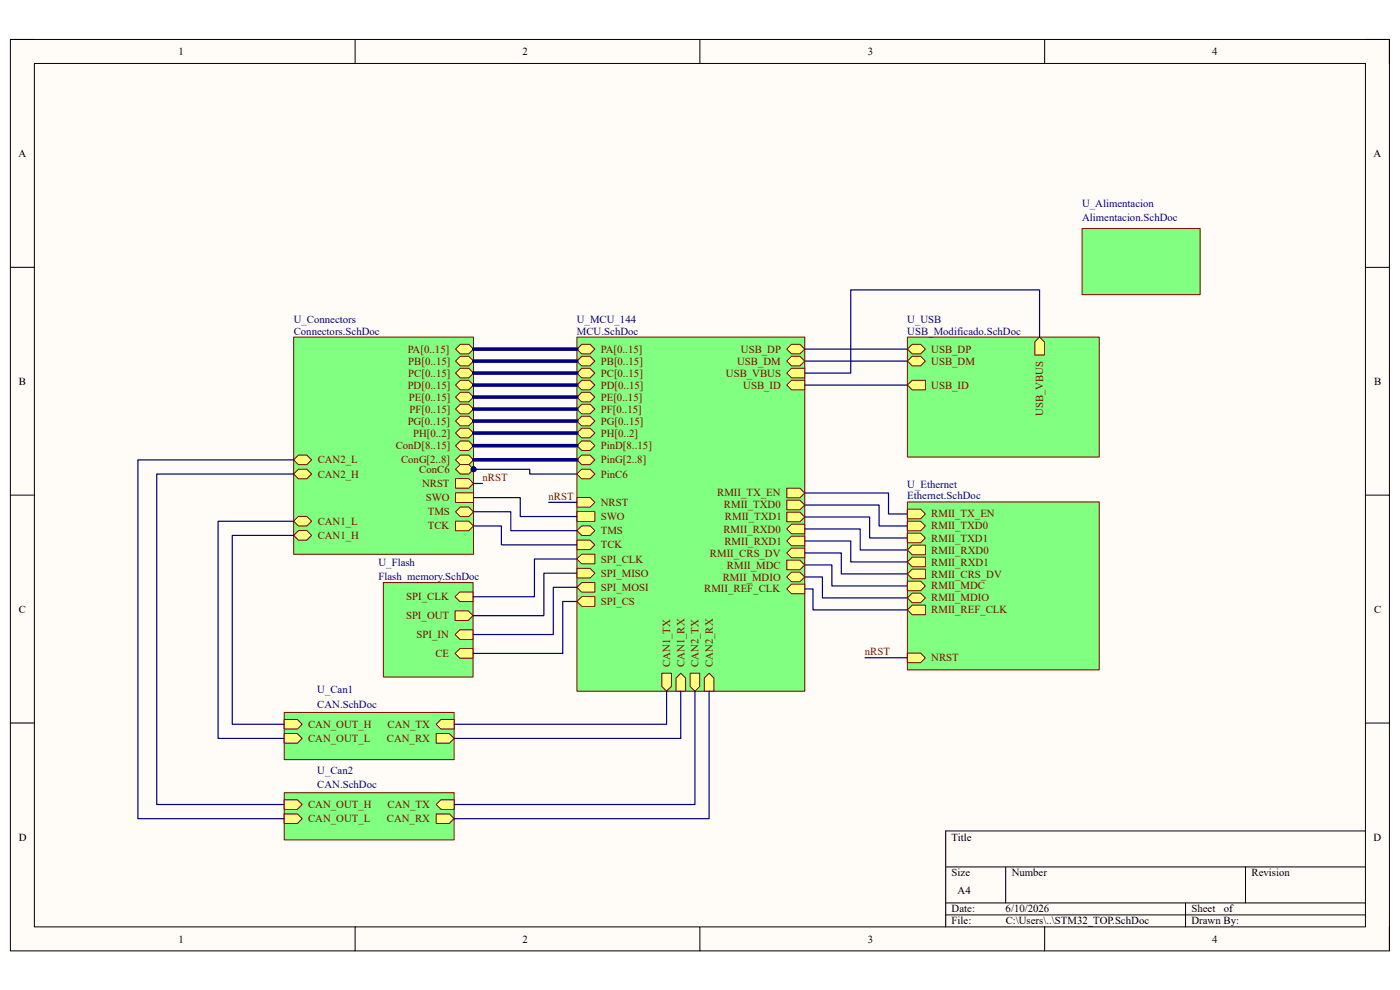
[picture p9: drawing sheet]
<svg xmlns="http://www.w3.org/2000/svg" width="297mm" height="210mm" viewBox="0 0 297 210" stroke-linecap="round" stroke-linejoin="round" font-family="sans-serif">
<path d="M2.2 8.4h292.6v193.3h-292.6z" fill-rule="evenodd" fill="#fffcf8"/>
<path d="M2.2 8.4h292.6v193.3h-292.6z" fill="none" stroke="#000" stroke-width=".21"/>
<path d="M7.3 13.5h282.4v183.1h-282.4z" fill-rule="evenodd" fill="#fffcf8"/>
<g fill="none" stroke="#000" stroke-width=".21">
<path d="M2.2 8.4h5.1M7.3 13.5h282.4v183.1h-282.4zM75.3 8.4v5.1M148.5 8.4v5.1M221.6 8.4v5.1M289.7 8.4h5.1v5.1M2.2 56.7h5.1M289.7 56.7h5.1M2.2 105h5.1M289.7 105.1h5.1M2.2 153.4h5.1M289.7 153.4h5.1"/>
<path d="M289.7 176.3h-89.1v20.3M75.3 196.6v5.1M148.5 196.6v5.1M200.6 183.9h89.1M200.6 191.5h89.1M200.6 194.1h89.1M213.4 183.9v7.6M221.6 196.6v5.1M251.5 191.5v5.1M264.2 183.9v7.6M294.8 196.6v5.1"/>
</g>
<path d="M122.4 71.5h48.3v75.1h-48.3z" fill-rule="evenodd" fill="#80ff80"/>
<path d="M122.4 71.5h48.3v75.1h-48.3z" fill="none" stroke="#800000" stroke-width=".21"/>
<path d="M122.4 74.1l1-1.1h1.8l1 1.1-1 1h-1.8z" fill-rule="evenodd" fill="#ffff80"/>
<path d="M122.4 74.1l1-1.1h1.8l1 1.1-1 1h-1.8z" fill="none" stroke="#800000" stroke-width=".21"/>
<path d="M122.4 76.6l1-1h1.8l1 1-1 1h-1.8z" fill-rule="evenodd" fill="#ffff80"/>
<path d="M122.4 76.6l1-1h1.8l1 1-1 1h-1.8z" fill="none" stroke="#800000" stroke-width=".21"/>
<path d="M122.4 79.1l1-1h1.8l1 1-1 1.1h-1.8z" fill-rule="evenodd" fill="#ffff80"/>
<path d="M122.4 79.1l1-1h1.8l1 1-1 1.1h-1.8z" fill="none" stroke="#800000" stroke-width=".21"/>
<path d="M122.4 81.7l1-1h1.8l1 1-1 1h-1.8z" fill-rule="evenodd" fill="#ffff80"/>
<path d="M122.4 81.7l1-1h1.8l1 1-1 1h-1.8z" fill="none" stroke="#800000" stroke-width=".21"/>
<path d="M122.4 84.2l1-1h1.8l1 1-1 1h-1.8z" fill-rule="evenodd" fill="#ffff80"/>
<path d="M122.4 84.2l1-1h1.8l1 1-1 1h-1.8z" fill="none" stroke="#800000" stroke-width=".21"/>
<path d="M122.4 86.8l1-1h1.8l1 1-1 1h-1.8z" fill-rule="evenodd" fill="#ffff80"/>
<path d="M122.4 86.8l1-1h1.8l1 1-1 1h-1.8z" fill="none" stroke="#800000" stroke-width=".21"/>
<path d="M122.4 89.3l1-1h1.8l1 1-1 1h-1.8z" fill-rule="evenodd" fill="#ffff80"/>
<path d="M122.4 89.3l1-1h1.8l1 1-1 1h-1.8z" fill="none" stroke="#800000" stroke-width=".21"/>
<path d="M122.4 91.9l1-1.1h1.8l1 1.1-1 1h-1.8z" fill-rule="evenodd" fill="#ffff80"/>
<path d="M122.4 91.9l1-1.1h1.8l1 1.1-1 1h-1.8z" fill="none" stroke="#800000" stroke-width=".21"/>
<path d="M166.9 76.6l1-1h1.8l1 1-1 1h-1.8z" fill-rule="evenodd" fill="#ffff80"/>
<path d="M166.9 76.6l1-1h1.8l1 1-1 1h-1.8z" fill="none" stroke="#800000" stroke-width=".21"/>
<path d="M166.9 74.1l1-1.1h1.8l1 1.1-1 1h-1.8z" fill-rule="evenodd" fill="#ffff80"/>
<path d="M166.9 74.1l1-1.1h1.8l1 1.1-1 1h-1.8z" fill="none" stroke="#800000" stroke-width=".21"/>
<path d="M166.9 81.7l1-1h2.8v2h-2.8z" fill-rule="evenodd" fill="#ffff80"/>
<path d="M166.9 81.7l1-1h2.8v2h-2.8z" fill="none" stroke="#800000" stroke-width=".21"/>
<path d="M166.9 79.1l1-1h2.8v2.1h-2.8z" fill-rule="evenodd" fill="#ffff80"/>
<path d="M166.9 79.1l1-1h2.8v2.1h-2.8z" fill="none" stroke="#800000" stroke-width=".21"/>
<path d="M166.9 106.1h2.8l1 1-1 1h-2.8z" fill-rule="evenodd" fill="#ffff80"/>
<path d="M166.9 106.1h2.8l1 1-1 1h-2.8z" fill="none" stroke="#800000" stroke-width=".21"/>
<path d="M166.9 103.6h2.8l1 1-1 1h-2.8z" fill-rule="evenodd" fill="#ffff80"/>
<path d="M166.9 103.6h2.8l1 1-1 1h-2.8z" fill="none" stroke="#800000" stroke-width=".21"/>
<path d="M166.9 112.2l1-1h2.8v2h-2.8z" fill-rule="evenodd" fill="#ffff80"/>
<path d="M166.9 112.2l1-1h2.8v2h-2.8z" fill="none" stroke="#800000" stroke-width=".21"/>
<path d="M166.9 124.9l1-1h2.8v2.1h-2.8z" fill-rule="evenodd" fill="#ffff80"/>
<path d="M166.9 124.9l1-1h2.8v2.1h-2.8z" fill="none" stroke="#800000" stroke-width=".21"/>
<path d="M166.9 117.3l1-1h2.8v2h-2.8z" fill-rule="evenodd" fill="#ffff80"/>
<path d="M166.9 117.3l1-1h2.8v2h-2.8z" fill="none" stroke="#800000" stroke-width=".21"/>
<path d="M166.9 118.8h2.8l1 1-1 1.1h-2.8z" fill-rule="evenodd" fill="#ffff80"/>
<path d="M166.9 118.8h2.8l1 1-1 1.1h-2.8z" fill="none" stroke="#800000" stroke-width=".21"/>
<path d="M166.9 122.4l1-1h1.8l1 1-1 1h-1.8z" fill-rule="evenodd" fill="#ffff80"/>
<path d="M166.9 122.4l1-1h1.8l1 1-1 1h-1.8z" fill="none" stroke="#800000" stroke-width=".21"/>
<path d="M166.9 108.7h2.8l1 1-1 1h-2.8z" fill-rule="evenodd" fill="#ffff80"/>
<path d="M166.9 108.7h2.8l1 1-1 1h-2.8z" fill="none" stroke="#800000" stroke-width=".21"/>
<path d="M166.9 114.8l1-1.1h2.8v2.1h-2.8z" fill-rule="evenodd" fill="#ffff80"/>
<path d="M166.9 114.8l1-1.1h2.8v2.1h-2.8z" fill="none" stroke="#800000" stroke-width=".21"/>
<path d="M122.4 120.6h2.8l1 1-1 1h-2.8z" fill-rule="evenodd" fill="#ffff80"/>
<path d="M122.4 120.6h2.8l1 1-1 1h-2.8z" fill="none" stroke="#800000" stroke-width=".21"/>
<path d="M122.4 124.6l1-1h2.8v2h-2.8z" fill-rule="evenodd" fill="#ffff80"/>
<path d="M122.4 124.6l1-1h2.8v2h-2.8z" fill="none" stroke="#800000" stroke-width=".21"/>
<path d="M122.4 127.6l1-1h2.8v2h-2.8z" fill-rule="evenodd" fill="#ffff80"/>
<path d="M122.4 127.6l1-1h2.8v2h-2.8z" fill="none" stroke="#800000" stroke-width=".21"/>
<path d="M122.4 118.6l1-1h2.8v2h-2.8z" fill-rule="evenodd" fill="#ffff80"/>
<path d="M122.4 118.6l1-1h2.8v2h-2.8z" fill="none" stroke="#800000" stroke-width=".21"/>
<path d="M140.4 142.8h2v2.8l-1 1-1-1z" fill-rule="evenodd" fill="#ffff80"/>
<path d="M140.4 142.8h2v2.8l-1 1-1-1z" fill="none" stroke="#800000" stroke-width=".21"/>
<path d="M144.4 142.8l1 1v2.8h-2v-2.8z" fill-rule="evenodd" fill="#ffff80"/>
<path d="M144.4 142.8l1 1v2.8h-2v-2.8z" fill="none" stroke="#800000" stroke-width=".21"/>
<path d="M146.4 142.8h2v2.8l-1 1-1-1z" fill-rule="evenodd" fill="#ffff80"/>
<path d="M146.4 142.8h2v2.8l-1 1-1-1z" fill="none" stroke="#800000" stroke-width=".21"/>
<path d="M150.4 142.8l1.1 1v2.8h-2.1v-2.8z" fill-rule="evenodd" fill="#ffff80"/>
<path d="M150.4 142.8l1.1 1v2.8h-2.1v-2.8z" fill="none" stroke="#800000" stroke-width=".21"/>
<path d="M122.4 94.5l1-1h1.8l1 1-1 1.1h-1.8z" fill-rule="evenodd" fill="#ffff80"/>
<path d="M122.4 94.5l1-1h1.8l1 1-1 1.1h-1.8z" fill="none" stroke="#800000" stroke-width=".21"/>
<path d="M122.4 97.6l1-1.1h1.8l1 1.1-1 1h-1.8z" fill-rule="evenodd" fill="#ffff80"/>
<path d="M122.4 97.6l1-1.1h1.8l1 1.1-1 1h-1.8z" fill="none" stroke="#800000" stroke-width=".21"/>
<path d="M122.4 114.6h2.8l1 1-1 1h-2.8z" fill-rule="evenodd" fill="#ffff80"/>
<path d="M122.4 114.6h2.8l1 1-1 1h-2.8z" fill="none" stroke="#800000" stroke-width=".21"/>
<path d="M122.4 112.6l1-1h1.8l1 1-1 1h-1.8z" fill-rule="evenodd" fill="#ffff80"/>
<path d="M122.4 112.6l1-1h1.8l1 1-1 1h-1.8z" fill="none" stroke="#800000" stroke-width=".21"/>
<path d="M122.4 108.6h3.8v2h-3.8z" fill-rule="evenodd" fill="#ffff80"/>
<path d="M122.4 108.6h3.8v2h-3.8z" fill="none" stroke="#800000" stroke-width=".21"/>
<path d="M122.4 105.5h2.8l1 1.1-1 1h-2.8z" fill-rule="evenodd" fill="#ffff80"/>
<path d="M122.4 105.5h2.8l1 1.1-1 1h-2.8z" fill="none" stroke="#800000" stroke-width=".21"/>
<path d="M122.4 100.6l1-1.1h1.8l1 1.1-1 1h-1.8z" fill-rule="evenodd" fill="#ffff80"/>
<path d="M122.4 100.6l1-1.1h1.8l1 1.1-1 1h-1.8z" fill="none" stroke="#800000" stroke-width=".21"/>
<path d="M192.5 106.5h40.7v35.6h-40.7z" fill-rule="evenodd" fill="#80ff80"/>
<path d="M192.5 106.5h40.7v35.6h-40.7z" fill="none" stroke="#800000" stroke-width=".21"/>
<path d="M192.5 110.6h2.8l1 1-1 1h-2.8z" fill-rule="evenodd" fill="#ffff80"/>
<path d="M192.5 110.6h2.8l1 1-1 1h-2.8z" fill="none" stroke="#800000" stroke-width=".21"/>
<path d="M192.5 108h2.8l1 1-1 1.1h-2.8z" fill-rule="evenodd" fill="#ffff80"/>
<path d="M192.5 108h2.8l1 1-1 1.1h-2.8z" fill="none" stroke="#800000" stroke-width=".21"/>
<path d="M192.5 116.7l1-1.1h2.8v2.1h-2.8z" fill-rule="evenodd" fill="#ffff80"/>
<path d="M192.5 116.7l1-1.1h2.8v2.1h-2.8z" fill="none" stroke="#800000" stroke-width=".21"/>
<path d="M192.5 129.4l1-1h2.8v2h-2.8z" fill-rule="evenodd" fill="#ffff80"/>
<path d="M192.5 129.4l1-1h2.8v2h-2.8z" fill="none" stroke="#800000" stroke-width=".21"/>
<path d="M192.5 121.8l1-1.1h2.8v2.1h-2.8z" fill-rule="evenodd" fill="#ffff80"/>
<path d="M192.5 121.8l1-1.1h2.8v2.1h-2.8z" fill="none" stroke="#800000" stroke-width=".21"/>
<path d="M192.5 123.3h2.8l1 1-1 1h-2.8z" fill-rule="evenodd" fill="#ffff80"/>
<path d="M192.5 123.3h2.8l1 1-1 1h-2.8z" fill="none" stroke="#800000" stroke-width=".21"/>
<path d="M192.5 126.8l1-1h1.8l1 1-1 1.1h-1.8z" fill-rule="evenodd" fill="#ffff80"/>
<path d="M192.5 126.8l1-1h1.8l1 1-1 1.1h-1.8z" fill="none" stroke="#800000" stroke-width=".21"/>
<path d="M192.5 138.5h2.8l1 1.1-1 1h-2.8z" fill-rule="evenodd" fill="#ffff80"/>
<path d="M192.5 138.5h2.8l1 1.1-1 1h-2.8z" fill="none" stroke="#800000" stroke-width=".21"/>
<path d="M192.5 113.1h2.8l1 1-1 1h-2.8z" fill-rule="evenodd" fill="#ffff80"/>
<path d="M192.5 113.1h2.8l1 1-1 1h-2.8z" fill="none" stroke="#800000" stroke-width=".21"/>
<path d="M192.5 119.2l1-1h2.8v2h-2.8z" fill-rule="evenodd" fill="#ffff80"/>
<path d="M192.5 119.2l1-1h2.8v2h-2.8z" fill="none" stroke="#800000" stroke-width=".21"/>
<path d="M62.3 71.5h38.2v46.1h-38.2z" fill-rule="evenodd" fill="#80ff80"/>
<path d="M62.3 71.5h38.2v46.1h-38.2z" fill="none" stroke="#800000" stroke-width=".21"/>
<circle cx="100.5" cy="99.6" r=".51" fill="#000080"/>
<circle cx="100.5" cy="99.6" r=".51" fill="none" stroke="#000080" stroke-width=".21"/>
<path d="M96.6 74.1l1.1-1.1h1.7l1.1 1.1-1.1 1h-1.7z" fill-rule="evenodd" fill="#ffff80"/>
<path d="M96.6 74.1l1.1-1.1h1.7l1.1 1.1-1.1 1h-1.7z" fill="none" stroke="#800000" stroke-width=".21"/>
<path d="M97.7 75.6h1.7l1.1 1-1.1 1h-1.7l-1.1-1z" fill-rule="evenodd" fill="#ffff80"/>
<path d="M97.7 75.6h1.7l1.1 1-1.1 1h-1.7l-1.1-1z" fill="none" stroke="#800000" stroke-width=".21"/>
<path d="M96.6 79.1l1.1-1h1.7l1.1 1-1.1 1.1h-1.7z" fill-rule="evenodd" fill="#ffff80"/>
<path d="M96.6 79.1l1.1-1h1.7l1.1 1-1.1 1.1h-1.7z" fill="none" stroke="#800000" stroke-width=".21"/>
<path d="M96.6 81.7l1.1-1h1.7l1.1 1-1.1 1h-1.7z" fill-rule="evenodd" fill="#ffff80"/>
<path d="M96.6 81.7l1.1-1h1.7l1.1 1-1.1 1h-1.7z" fill="none" stroke="#800000" stroke-width=".21"/>
<path d="M96.6 84.2l1.1-1h1.7l1.1 1-1.1 1h-1.7z" fill-rule="evenodd" fill="#ffff80"/>
<path d="M96.6 84.2l1.1-1h1.7l1.1 1-1.1 1h-1.7z" fill="none" stroke="#800000" stroke-width=".21"/>
<path d="M97.7 85.8h1.7l1.1 1-1.1 1h-1.7l-1.1-1z" fill-rule="evenodd" fill="#ffff80"/>
<path d="M97.7 85.8h1.7l1.1 1-1.1 1h-1.7l-1.1-1z" fill="none" stroke="#800000" stroke-width=".21"/>
<path d="M96.6 89.3l1.1-1h1.7l1.1 1-1.1 1h-1.7z" fill-rule="evenodd" fill="#ffff80"/>
<path d="M96.6 89.3l1.1-1h1.7l1.1 1-1.1 1h-1.7z" fill="none" stroke="#800000" stroke-width=".21"/>
<path d="M97.7 90.8h1.7l1.1 1.1-1.1 1h-1.7l-1.1-1z" fill-rule="evenodd" fill="#ffff80"/>
<path d="M97.7 90.8h1.7l1.1 1.1-1.1 1h-1.7l-1.1-1z" fill="none" stroke="#800000" stroke-width=".21"/>
<path d="M62.3 100.6l1-1.1h1.8l1 1.1-1 1h-1.8z" fill-rule="evenodd" fill="#ffff80"/>
<path d="M62.3 100.6l1-1.1h1.8l1 1.1-1 1h-1.8z" fill="none" stroke="#800000" stroke-width=".21"/>
<path d="M63.3 96.5h1.8l1 1.1-1 1h-1.8l-1-1z" fill-rule="evenodd" fill="#ffff80"/>
<path d="M63.3 96.5h1.8l1 1.1-1 1h-1.8l-1-1z" fill="none" stroke="#800000" stroke-width=".21"/>
<path d="M63.3 112.6h1.8l1 1-1 1h-1.8l-1-1z" fill-rule="evenodd" fill="#ffff80"/>
<path d="M63.3 112.6h1.8l1 1-1 1h-1.8l-1-1z" fill="none" stroke="#800000" stroke-width=".21"/>
<path d="M63.3 109.6h1.8l1 1-1 1h-1.8l-1-1z" fill-rule="evenodd" fill="#ffff80"/>
<path d="M63.3 109.6h1.8l1 1-1 1h-1.8l-1-1z" fill="none" stroke="#800000" stroke-width=".21"/>
<path d="M96.6 94.5l1.1-1h1.7l1.1 1-1.1 1.1h-1.7z" fill-rule="evenodd" fill="#ffff80"/>
<path d="M96.6 94.5l1.1-1h1.7l1.1 1-1.1 1.1h-1.7z" fill="none" stroke="#800000" stroke-width=".21"/>
<path d="M97.7 96.5h1.7l1.1 1.1-1.1 1h-1.7l-1.1-1z" fill-rule="evenodd" fill="#ffff80"/>
<path d="M97.7 96.5h1.7l1.1 1.1-1.1 1h-1.7l-1.1-1z" fill="none" stroke="#800000" stroke-width=".21"/>
<path d="M96.6 110.6h2.8l1.1 1-1.1 1h-2.8z" fill-rule="evenodd" fill="#ffff80"/>
<path d="M96.6 110.6h2.8l1.1 1-1.1 1h-2.8z" fill="none" stroke="#800000" stroke-width=".21"/>
<path d="M96.6 108.6l1.1-1h1.7l1.1 1-1.1 1h-1.7z" fill-rule="evenodd" fill="#ffff80"/>
<path d="M96.6 108.6l1.1-1h1.7l1.1 1-1.1 1h-1.7z" fill="none" stroke="#800000" stroke-width=".21"/>
<path d="M96.6 104.5h3.9v2.1h-3.9z" fill-rule="evenodd" fill="#ffff80"/>
<path d="M96.6 104.5h3.9v2.1h-3.9z" fill="none" stroke="#800000" stroke-width=".21"/>
<path d="M96.6 101.5h2.8l1.1 1.1-1.1 1h-2.8z" fill-rule="evenodd" fill="#ffff80"/>
<path d="M96.6 101.5h2.8l1.1 1.1-1.1 1h-2.8z" fill="none" stroke="#800000" stroke-width=".21"/>
<path d="M97.7 98.5h1.7l1.1 1.1-1.1 1h-1.7l-1.1-1z" fill-rule="evenodd" fill="#ffff80"/>
<path d="M97.7 98.5h1.7l1.1 1.1-1.1 1h-1.7l-1.1-1z" fill="none" stroke="#800000" stroke-width=".21"/>
<circle cx="100.5" cy="99.6" r=".51" fill="#000080"/>
<circle cx="100.5" cy="99.6" r=".51" fill="none" stroke="#000080" stroke-width=".21"/>
<path d="M192.5 71.5h40.7v25.5h-40.7z" fill-rule="evenodd" fill="#80ff80"/>
<path d="M192.5 71.5h40.7v25.5h-40.7z" fill="none" stroke="#800000" stroke-width=".21"/>
<path d="M192.5 76.6l1-1h1.8l1 1-1 1h-1.8z" fill-rule="evenodd" fill="#ffff80"/>
<path d="M192.5 76.6l1-1h1.8l1 1-1 1h-1.8z" fill="none" stroke="#800000" stroke-width=".21"/>
<path d="M192.5 74.1l1-1.1h1.8l1 1.1-1 1h-1.8z" fill-rule="evenodd" fill="#ffff80"/>
<path d="M192.5 74.1l1-1.1h1.8l1 1.1-1 1h-1.8z" fill="none" stroke="#800000" stroke-width=".21"/>
<path d="M192.5 81.7l1-1h2.8v2h-2.8z" fill-rule="evenodd" fill="#ffff80"/>
<path d="M192.5 81.7l1-1h2.8v2h-2.8z" fill="none" stroke="#800000" stroke-width=".21"/>
<path d="M219.5 72.5l1-1 1.1 1v2.8h-2.1z" fill-rule="evenodd" fill="#ffff80"/>
<path d="M219.5 72.5l1-1 1.1 1v2.8h-2.1z" fill="none" stroke="#800000" stroke-width=".21"/>
<path d="M81.3 123.6h19.1v20h-19.1z" fill-rule="evenodd" fill="#80ff80"/>
<path d="M81.3 123.6h19.1v20h-19.1z" fill="none" stroke="#800000" stroke-width=".21"/>
<path d="M97.6 125.6h2.8v2h-2.8l-1.1-1z" fill-rule="evenodd" fill="#ffff80"/>
<path d="M97.6 125.6h2.8v2h-2.8l-1.1-1z" fill="none" stroke="#800000" stroke-width=".21"/>
<path d="M96.5 129.6h2.8l1.1 1-1.1 1h-2.8z" fill-rule="evenodd" fill="#ffff80"/>
<path d="M96.5 129.6h2.8l1.1 1-1.1 1h-2.8z" fill="none" stroke="#800000" stroke-width=".21"/>
<path d="M97.6 133.6h2.8v2h-2.8l-1.1-1z" fill-rule="evenodd" fill="#ffff80"/>
<path d="M97.6 133.6h2.8v2h-2.8l-1.1-1z" fill="none" stroke="#800000" stroke-width=".21"/>
<path d="M97.6 137.6h2.8v2h-2.8l-1.1-1z" fill-rule="evenodd" fill="#ffff80"/>
<path d="M97.6 137.6h2.8v2h-2.8l-1.1-1z" fill="none" stroke="#800000" stroke-width=".21"/>
<path d="M229.6 48.5h25v14h-25z" fill-rule="evenodd" fill="#80ff80"/>
<path d="M229.6 48.5h25v14h-25z" fill="none" stroke="#800000" stroke-width=".21"/>
<path d="M60.3 151.1h36.1v10.1h-36.1z" fill-rule="evenodd" fill="#80ff80"/>
<path d="M60.3 151.1h36.1v10.1h-36.1z" fill="none" stroke="#800000" stroke-width=".21"/>
<path d="M60.3 152.6h2.8l1 1-1 1.1h-2.8z" fill-rule="evenodd" fill="#ffff80"/>
<path d="M60.3 152.6h2.8l1 1-1 1.1h-2.8z" fill="none" stroke="#800000" stroke-width=".21"/>
<path d="M60.3 155.6h2.8l1 1-1 1.1h-2.8z" fill-rule="evenodd" fill="#ffff80"/>
<path d="M60.3 155.6h2.8l1 1-1 1.1h-2.8z" fill="none" stroke="#800000" stroke-width=".21"/>
<path d="M92.5 155.6h2.8l1.1 1-1.1 1.1h-2.8z" fill-rule="evenodd" fill="#ffff80"/>
<path d="M92.5 155.6h2.8l1.1 1-1.1 1.1h-2.8z" fill="none" stroke="#800000" stroke-width=".21"/>
<path d="M93.6 152.6h2.8v2.1h-2.8l-1.1-1.1z" fill-rule="evenodd" fill="#ffff80"/>
<path d="M93.6 152.6h2.8v2.1h-2.8l-1.1-1.1z" fill="none" stroke="#800000" stroke-width=".21"/>
<path d="M60.3 168.2h36.1v10h-36.1z" fill-rule="evenodd" fill="#80ff80"/>
<path d="M60.3 168.2h36.1v10h-36.1z" fill="none" stroke="#800000" stroke-width=".21"/>
<path d="M60.3 169.7h2.8l1 1-1 1h-2.8z" fill-rule="evenodd" fill="#ffff80"/>
<path d="M60.3 169.7h2.8l1 1-1 1h-2.8z" fill="none" stroke="#800000" stroke-width=".21"/>
<path d="M60.3 172.7h2.8l1 1-1 1h-2.8z" fill-rule="evenodd" fill="#ffff80"/>
<path d="M60.3 172.7h2.8l1 1-1 1h-2.8z" fill="none" stroke="#800000" stroke-width=".21"/>
<path d="M92.5 172.7h2.8l1.1 1-1.1 1h-2.8z" fill-rule="evenodd" fill="#ffff80"/>
<path d="M92.5 172.7h2.8l1.1 1-1.1 1h-2.8z" fill="none" stroke="#800000" stroke-width=".21"/>
<path d="M92.5 170.7l1.1-1h2.8v2h-2.8z" fill-rule="evenodd" fill="#ffff80"/>
<path d="M92.5 170.7l1.1-1h2.8v2h-2.8z" fill="none" stroke="#800000" stroke-width=".21"/>
<g fill="none" stroke="#000080" stroke-width=".25">
<path d="M170.7 74.1h21.8M170.7 76.6h21.8M220.5 71.5v-10h-40v17.6h-9.8M62.3 97.6h-33v76.1h31M100.4 99.6h12v1h10M170.7 81.7h21.8M62.3 113.6h-13v40h11M62.3 100.6h-29v70.1h27M62.3 110.6h-16v46h14M100.5 105.6h9.9v4h12M100.5 111.6h5.9v4h16M100.5 108.6h7.9v4h14"/>
<path d="M100.5 102.6h1.9M116.4 106.6h6M122.4 118.6h-9v8h-13M170.7 104.6h17.8v4.4h4M170.7 107.1h15.8v4.5h6M170.7 109.7h13.8v4.4h8M170.7 112.2h11.8v4.5h10M170.7 114.8h9.8v4.4h12M170.7 117.3h7.8v4.5h14M170.7 119.8h5.8v4.5h16M122.4 121.6h-7v9h-15M122.4 124.6h-5v10h-17"/>
<path d="M122.4 127.6h-3v11h-19M170.7 122.4h3.8v4.4h18M170.7 124.9h1.8v4.5h20M183.5 139.5l9 .1M141.4 146.6v7h-45M144.4 146.6v10h-48M147.4 146.6v24.1h-51M150.4 146.6v27.1h-54"/>
</g>
<path d="M100.5 74.1h21.9M100.5 76.6h21.9M100.5 79.1h21.9M100.5 81.7h21.9M100.5 84.2h21.9M100.5 86.8h21.9M100.5 89.3h21.9M100.5 91.9h21.9M100.5 94.5h21.9M100.5 97.6h21.9" fill="none" stroke="#000080" stroke-width=".76"/>
<circle cx="100.5" cy="99.6" r=".51" fill="#000080"/>
<circle cx="100.5" cy="99.6" r=".51" fill="none" stroke="#000080" stroke-width=".21"/>
<g font-size="2.3">
<text x="37.9" y="11.7">1</text>
<text x="110.9" y="11.7">2</text>
<text x="184.1" y="11.7">3</text>
<text x="257.1" y="11.7">4</text>
<text x="3.9" y="33.3">A</text>
<text x="291.4" y="33.3">A</text>
<text x="4" y="81.6">B</text>
<text x="291.5" y="81.6">B</text>
<text x="4" y="130">C</text>
<text x="291.5" y="130">C</text>
<text x="4" y="178.3">D</text>
<text x="201.9" y="178.3">Title</text>
<text x="291.4" y="178.3">D</text>
<text x="201.9" y="185.9">Size</text>
<text x="214.6" y="185.9">Number</text>
<text x="265.5" y="185.9">Revision</text>
<text x="203.2" y="189.7">A4</text>
<text x="201.9" y="193.5">Date:</text>
<text x="201.9" y="196.1">File:</text>
<text x="213.3" y="193.5">6/10/2026</text>
<text x="213.4" y="196.1">C:\Users\..\STM32_TOP.SchDoc</text>
<text x="252.8" y="193.5">Sheet</text>
<text x="252.8" y="196.1">Drawn By:</text>
<text x="259.6" y="193.5">of</text>
<text x="37.9" y="199.9">1</text>
<text x="110.9" y="199.9">2</text>
<text x="184.1" y="199.9">3</text>
<text x="257.1" y="199.9">4</text>
</g>
<g font-size="2.3" fill="#000080">
<text x="229.6" y="43.9">U_Alimentacion</text>
<text x="229.6" y="46.9">Alimentacion.SchDoc</text>
<text x="62.3" y="68.5">U_Connectors</text>
<text x="62.3" y="71">Connectors.SchDoc</text>
<text x="122.4" y="68.5">U_MCU_144</text>
<text x="122.4" y="71">MCU.SchDoc</text>
<text x="192.5" y="68.5">U_USB</text>
<text x="192.5" y="71">USB_Modificado.SchDoc</text>
<text x="192.5" y="103.4">U_Ethernet</text>
<text x="192.5" y="106">Ethernet.SchDoc</text>
<text x="80.3" y="120.1">U_Flash</text>
<text x="80.3" y="123.1">Flash_memory.SchDoc</text>
<text x="67.3" y="147.1">U_Can1</text>
<text x="67.3" y="150.1">CAN.SchDoc</text>
<text x="67.3" y="164.1">U_Can2</text>
<text x="67.3" y="167.1">CAN.SchDoc</text>
</g>
<g font-size="2.3" fill="#800000">
<text x="86.5" y="74.8">PA[0..15]</text>
<text x="86.6" y="77.3">PB[0..15]</text>
<text x="127.5" y="74.8">PA[0..15]</text>
<text x="127.5" y="77.3">PB[0..15]</text>
<text x="156.4" y="77.3">USB_DM</text>
<text x="157.2" y="74.8">USB_DP</text>
<text x="197.6" y="77.3">USB_DM</text>
<text x="197.6" y="74.8">USB_DP</text>
<text x="86.5" y="82.4">PD[0..15]</text>
<text x="86.6" y="79.9">PC[0..15]</text>
<text x="127.5" y="79.9">PC[0..15]</text>
<text x="127.5" y="82.4">PD[0..15]</text>
<text x="154" y="79.9">USB_VBUS</text>
<text x="157.7" y="82.4">USB_ID</text>
<text x="197.6" y="82.4">USB_ID</text>
<text x="86.7" y="85">PE[0..15]</text>
<text x="86.9" y="87.5">PF[0..15]</text>
<text x="127.5" y="85">PE[0..15]</text>
<text x="127.5" y="87.5">PF[0..15]</text>
<text x="221.3" y="88.2" transform="rotate(-90 221.3 88.2)">USB_VBUS</text>
<text x="83.9" y="95.3">ConD[8..15]</text>
<text x="86.5" y="90.1">PG[0..15]</text>
<text x="87.6" y="92.6">PH[0..2]</text>
<text x="127.5" y="90.1">PG[0..15]</text>
<text x="127.5" y="92.6">PH[0..2]</text>
<text x="127.5" y="95.3">PinD[8..15]</text>
<text x="67.4" y="101.3">CAN2_H</text>
<text x="67.4" y="98.3">CAN2_L</text>
<text x="85.1" y="98.3">ConG[2..8]</text>
<text x="88.9" y="100.3">ConC6</text>
<text x="127.5" y="98.3">PinG[2..8]</text>
<text x="127.5" y="101.3">PinC6</text>
<text x="89.5" y="103.3">NRST</text>
<text x="90.3" y="106.3">SWO</text>
<text x="102.4" y="102">nRST</text>
<text x="116.4" y="106">nRST</text>
<text x="127.5" y="107.3">NRST</text>
<text x="152.1" y="105.3">RMII_TX_EN</text>
<text x="153.6" y="107.9">RMII_TXD0</text>
<text x="67.4" y="111.3">CAN1_L</text>
<text x="90.8" y="112.3">TCK</text>
<text x="90.8" y="109.3">TMS</text>
<text x="127.5" y="113.3">TMS</text>
<text x="127.5" y="110.3">SWO</text>
<text x="153.5" y="113">RMII_RXD0</text>
<text x="153.8" y="110.4">RMII_TXD1</text>
<text x="197.6" y="112.3">RMII_TXD0</text>
<text x="197.6" y="109.8">RMII_TX_EN</text>
<text x="67.4" y="114.3">CAN1_H</text>
<text x="127.5" y="119.3">SPI_CLK</text>
<text x="127.5" y="116.3">TCK</text>
<text x="150.6" y="118.1">RMII_CRS_DV</text>
<text x="153.7" y="115.5">RMII_RXD1</text>
<text x="197.6" y="117.4">RMII_RXD0</text>
<text x="197.6" y="114.9">RMII_TXD1</text>
<text x="197.6" y="120">RMII_RXD1</text>
<text x="127.5" y="122.3">SPI_MISO</text>
<text x="127.5" y="125.3">SPI_MOSI</text>
<text x="149.4" y="125.7">RMII_REF_CLK</text>
<text x="153.3" y="123.1">RMII_MDIO</text>
<text x="154.2" y="120.6">RMII_MDC</text>
<text x="197.6" y="122.5">RMII_CRS_DV</text>
<text x="197.6" y="125.1">RMII_MDC</text>
<text x="86.1" y="131.4">SPI_OUT</text>
<text x="86.2" y="127.3">SPI_CLK</text>
<text x="127.5" y="128.4">SPI_CS</text>
<text x="197.6" y="130.1">RMII_REF_CLK</text>
<text x="197.6" y="127.6">RMII_MDIO</text>
<text x="88.4" y="135.4">SPI_IN</text>
<text x="92.4" y="139.4">CE</text>
<text x="142.2" y="141.5" transform="rotate(-90 142.2 141.5)">CAN1_TX</text>
<text x="145.2" y="141.5" transform="rotate(-90 145.2 141.5)">CAN1_RX</text>
<text x="148.2" y="141.5" transform="rotate(-90 148.2 141.5)">CAN2_TX</text>
<text x="151.2" y="141.5" transform="rotate(-90 151.2 141.5)">CAN2_RX</text>
<text x="183.5" y="139">nRST</text>
<text x="197.6" y="140.3">NRST</text>
<text x="65.4" y="154.4">CAN_OUT_H</text>
<text x="82.2" y="154.4">CAN_TX</text>
<text x="65.4" y="157.4">CAN_OUT_L</text>
<text x="82.1" y="157.4">CAN_RX</text>
<text x="65.4" y="171.4">CAN_OUT_H</text>
<text x="82.2" y="171.4">CAN_TX</text>
<text x="65.4" y="174.4">CAN_OUT_L</text>
<text x="82.1" y="174.4">CAN_RX</text>
</g>
</svg>
